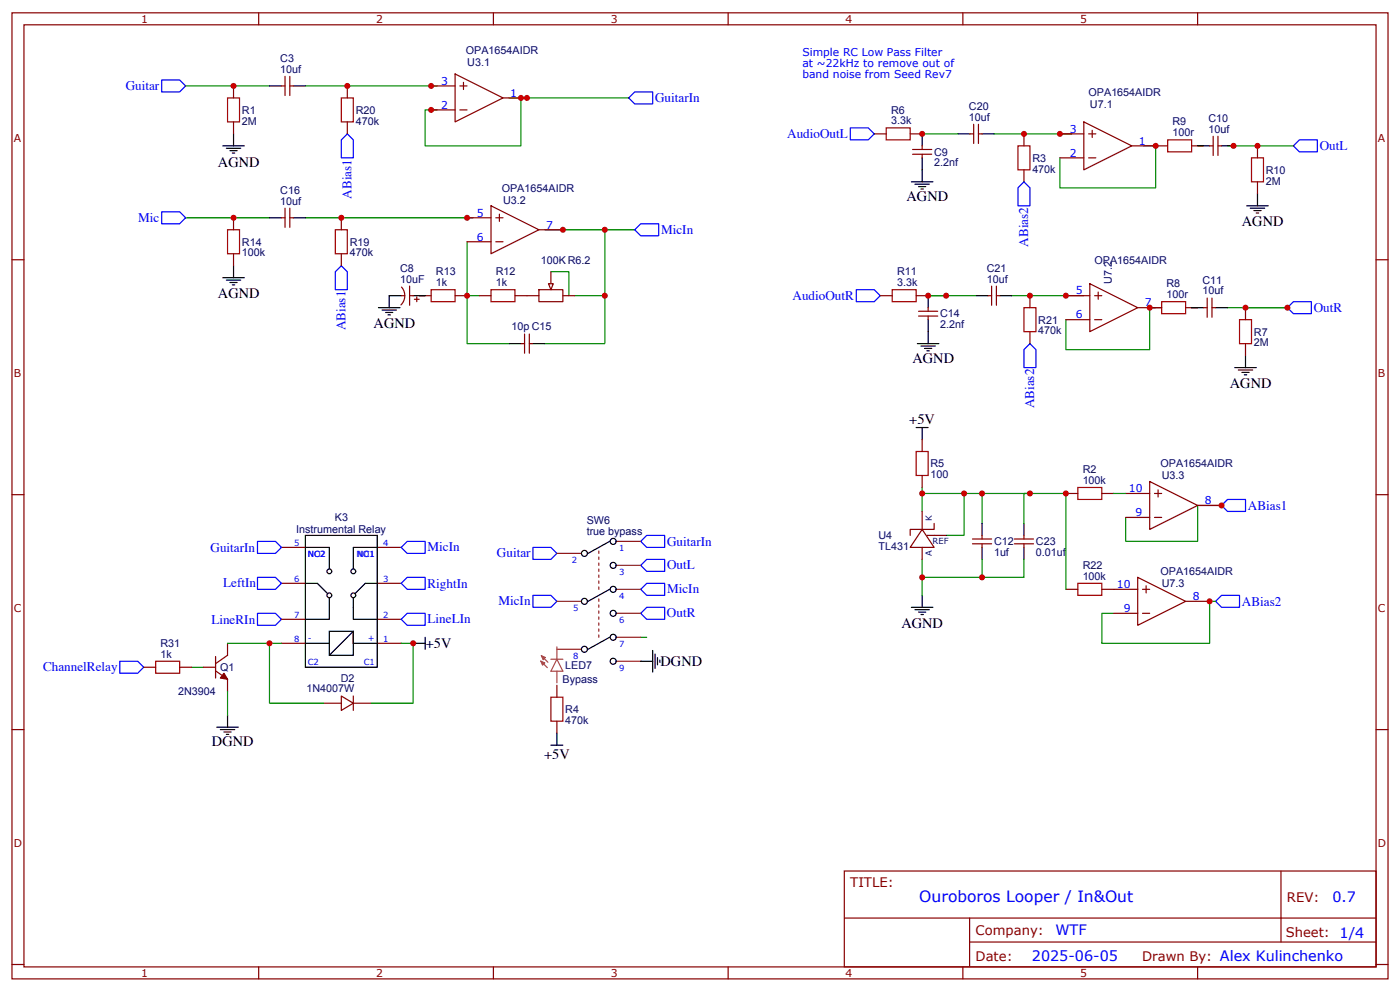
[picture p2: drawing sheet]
<svg xmlns="http://www.w3.org/2000/svg" width="412mm" height="292mm" viewBox="0 0 412 292" stroke-linecap="round" stroke-linejoin="round" font-family="sans-serif">
<g fill="none" stroke="#870000" stroke-width=".35">
<path d="M3.5 3.8h405.4v284.3h-405.4zM7.1 7.3h398.2v277.3h-398.2zM76.2 3.8v3.5M145.3 3.8v3.5M214.5 3.8v3.5M283.6 3.8v3.5M352.8 3.8v3.5M68.8 25.3v3.5M68.8 35.9v3.5M82.9 25.3h1.1M84 22.5v5.6M85.4 22.5v5.6"/>
<path d="M85.4 25.3h1M257.5 39.4h3.6M268.1 39.4h3.5M268.8 44h5.7M268.8 45.4h5.7M271.6 42.9v1.1M271.6 45.4v1.1M340.4 42.9h3.6M351 42.9h3.5M370.4 42.9v3.6M370.4 53.5v3.5M3.5 76.4h3.6"/>
<path d="M162.3 80v3.5M405.3 76.4h3.6M141.1 87h3.5M151.7 87h7M158.7 85.3h7.1v3.5h-7.1zM165.8 87h3.5M259.3 87h3.5M269.9 87h3.5M270.6 91.6h5.6M270.6 93h5.6M273.4 90.6v1M273.4 93v1.1"/>
<path d="M338.7 90.6h3.5M349.2 90.6h3.6M366.9 90.6v3.5M366.9 101.1v3.6M3.5 145.6h3.6M405.3 145.6h3.6M3.5 214.7h3.6M405.3 214.7h3.6M248.7 256.4h156.6v28.2h-156.6zM377.3 256.4v20.9M248.7 270.2h156.5M285.6 277.3h119.6"/>
<path d="M285.6 270.2v14.1M3.5 283.9h3.6M76.2 284.6v3.5M145.3 284.6v3.5M214.5 284.6v3.5M283.6 284.6v3.5M352.8 284.6v3.5M405.3 283.9h3.6"/>
</g>
<g fill="none" stroke="#00f" stroke-width=".35">
<path d="M47.6 23.5h5.3l1.8 1.8-1.8 1.8h-5.3zM102.3 39.4l1.8 1.8v5.3h-3.6v-5.3zM185.2 28.8l1.8-1.7h5.3v3.5h-5.3zM250.5 37.6h5.3l1.7 1.8-1.7 1.8h-5.3zM299.9 55.3l1.7-1.8 1.8 1.8v5.3h-3.5zM381 42.9l1.8-1.7h5.3v3.5h-5.3zM47.6 62.3h5.3l1.8 1.8-1.8 1.8h-5.3zM100.5 78.2l1.8 1.8v5.3h-3.5v-5.3zM187 67.6l1.7-1.7h5.3v3.5h-5.3zM252.2 85.3h5.3l1.8 1.7-1.8 1.8h-5.3zM381 88.8h5.3v3.5h-5.3l-1.8-1.7zM303.4 101.1l1.8 1.8v5.3h-3.6v-5.3z"/>
<path d="M359.8 148.8l1.8-1.8h5.3v3.5h-5.3zM358.1 177l1.7-1.8h5.3v3.6h-5.3z"/>
</g>
<g fill="none" stroke="#008700" stroke-width=".35">
<path d="M54.7 25.3h24.7M90 25.3h38.8M149.9 28.8h3.6v14.1h-28.3v-10.6h3.6M153.5 28.8h31.7M271.6 39.4h10.6M292.8 39.4h22.9M336.9 42.9h3.5v12.4h-28.2v-8.8M361.6 42.9h19.4M54.7 64.1h24.7M90 64.1h49.3M137.6 71.2v15.8M160.5 67.6h17.7v19.4h-8.9"/>
<path d="M162.3 80h5.3v7M178.2 67.6h8.8M137.6 87v14.1h12.3M137.6 87h3.5M178.2 87v14.1h-17.7M273.4 87h14.1M298.1 87h21.2M340.4 90.6h-1.7v12.3h-24.7v-8.8M351 90.6h1.8M361.6 90.6h17.6M271.6 145.2h17.7v8.9M271.6 143.5v7"/>
<path d="M284 145.2v12.4h-5.3M359.8 148.8h-7v10.5h-21.2v-7M271.6 164.6v10.6M289.3 164.6v5.3h-17.7M358.1 177h-1.8v12.3h-31.7v-8.8h3.5"/>
</g>
<g fill="none" stroke="#000" stroke-width=".35">
<path d="M68.8 39.4v3.5M79.4 25.3h3.5M86.4 25.3h3.6M271.6 39.4v3.5M65.6 42.9h6.4M66.7 43.6h4.2M67.7 44.3h2.1M68.4 45h.7M268.5 53.5h6.3M269.5 54.2h4.3M270.6 54.9h2.1M271.3 55.6h.7"/>
<path d="M271.6 46.5v7M370.4 57v3.6M68.8 78.2v3.5M367.2 60.6h6.4M368.3 61.3h4.2M369.4 62h2.1M370.1 62.7h.7M65.6 81.7h6.4M66.7 82.4h4.2M67.7 83.1h2.1M68.4 83.9h.7M111.5 90.6h6.3"/>
<path d="M112.5 91.3h4.3M113.6 92h2.1M114.3 92.7h.7M114.7 87v3.6M273.4 87v3.6M273.4 94.1v7M270.2 101.1h6.4M271.3 101.8h4.2M272.3 102.6h2.2M273 103.3h.8M363.7 108.2h6.4M364.8 108.9h4.2"/>
<path d="M365.8 109.6h2.1M366.5 110.3h.7M366.9 104.7v3.5M269.9 125.8h3.5M271.6 125.8v3.6M268.5 178.8h6.3M269.5 179.5h4.3M271.6 175.2v3.6M270.6 180.2h2.1M271.3 180.9h.7"/>
</g>
<path d="M67 28.8h3.6v7.1h-3.6zM261.1 37.6h7v3.6h-7zM344 41.2h7v3.5h-7zM368.7 46.5h3.5v7h-3.5zM144.6 85.3h7.1v3.5h-7.1zM262.8 85.3h7.1v3.5h-7.1zM342.2 88.8h7v3.5h-7zM365.1 94.1h3.6v7h-3.6z" fill="none" stroke="#a10000" stroke-width=".35"/>
<path d="M161.6 83.5h1.4l-.7 1.8z" fill="#efefef" stroke="#870000" stroke-width=".35"/>
<g fill="none" stroke="#870000" stroke-width=".35">
<path d="M102.3 25.3v3.5M102.3 35.9v3.5M127 32.3h7.1M127 25.3h7.1M134.1 21.8l14.1 7-14.1 7.1zM135.5 32.3h2.1M135.5 25.3h2.1M136.5 24.2v2.2M148.2 28.8h7M285.8 39.4h1M286.8 36.6v5.6M288.2 36.6v5.6"/>
<path d="M288.2 39.4h1.1M301.6 39.4v3.5M312.2 39.4h7.1M319.3 35.9l14.1 7-14.1 7.1zM320.7 39.4h2.1M321.7 38.3v2.2M301.6 50v3.5M312.2 46.5h7.1M320.7 46.5h2.1M333.4 42.9h7M356.3 42.9h1.1M357.4 40.1v5.7"/>
<path d="M358.8 40.1v5.7M358.8 42.9h1M68.8 64.1v3.5M68.8 74.7v3.5M82.9 64.1h1.1M84 61.3v5.6M85.4 61.3v5.6M85.4 64.1h1M100.5 64.1v3.5M100.5 74.7v3.5M137.6 64.1h7M137.6 71.2h7"/>
<path d="M144.6 60.6l14.1 7-14.1 7.1zM146 64.1h2.2M146 71.2h2.2M147.1 63v2.2M158.7 67.6h7.1M118.2 87h1M118.3 84.5a3.8 3.8 0 0 1-.2 5.2M120.6 87h1.1M120.6 84.2v5.7M122.1 88.1h1.4M122.8 87.4v1.4M123.5 87h3.5"/>
<path d="M134.1 87h3.5M154.5 98.3v5.7M155.9 98.3v5.7M291 87h1.1M292.1 84.2v5.7M293.5 87h1.1M293.5 84.2v5.7M303.4 87v3.6M303.4 97.6v3.5M314 87h7M314 94.1h7M321 83.5l14.1 7.1-14.1 7z"/>
<path d="M322.4 87h2.2M322.4 94.1h2.2M323.5 86v2.1M335.1 90.6h7.1M354.5 90.6h1.1M355.6 87.7v5.7M357 87.7v5.7M357 90.6h1.1M153.5 101.1h1M155.9 101.1h1.1M271.6 129.4v3.5M271.6 139.9v3.6"/>
<path d="M271.6 155.8l3.6 5.3h-7.1zM271.6 150.5v5.3M273 157.6h5.7M275.2 154.1v1.7h-7.1v1.8M286.5 158.6h5.6M289.3 157.6v1M298.8 158.6h5.6M301.6 157.6v1M314 145.2h3.5M324.6 145.2h3.5M331.6 152.3h7.1M331.6 145.2h7.1"/>
<path d="M338.7 141.7l14.1 7.1-14.1 7zM340.1 152.3h2.1M340.1 145.2h2.1M341.1 144.2v2.1M352.8 148.8h7M82.9 171.7h7.1M82.9 161.1h7.1M111.1 171.7h7.1M111.1 161.1h7.1M271.6 161.1v3.5M286.5 160.1h5.6M289.3 160.1v1"/>
<path d="M298.8 160.1h5.6M301.6 160.1v1M314 173.5h3.5M324.6 173.5h10.5M335.1 169.9l14.1 7.1-14.1 7zM336.5 173.5h2.2M337.6 172.4v2.1M349.2 177h7.1M42.3 196.4h3.6M52.9 196.4h3.5M60 196.4h3.5M63.5 193.2v6.4"/>
<path d="M63.5 197.4l3.5 2.5v3.5M67 189.3v3.6l-3.5 2.4M82.9 189.3h7.1M82.9 182.3h7.1M111.1 189.3h7.1M111.1 182.3h7.1M328.1 180.5h7M336.5 180.5h2.2"/>
</g>
<g fill="none" stroke="#000" stroke-width=".35">
<path d="M282.2 39.4h3.6M289.3 39.4h3.5M352.8 42.9h3.5M359.8 42.9h3.6M79.4 64.1h3.5M86.4 64.1h3.6M114.7 87h3.5M121.7 87h3.5M287.5 87h3.5M294.6 87h3.5M351 90.6h3.5M358.1 90.6h3.5"/>
<path d="M149.9 101.1h3.6M157 101.1h3.5M90 157.6h21.1v38.8h-21.1zM179.6 159.3l-6.4 3.6M289.3 154.1v3.5M301.6 154.1v3.5M104.1 178.8v3.5h7M107.6 171.7l-3.5 3.5M111.1 161.1h-7v7.1M179.6 173.5l-6.4 3.5M289.3 161.1v3.5M301.6 161.1v3.5"/>
<path d="M90 189.3h7M97 185.8h7.1v7.1h-7.1zM111.1 189.3h-7v-3.5l-7.1 7.1M121.7 189.3h3.5M125.2 187.6v3.5M179.6 187.6l-6.4 3.5M63.9 214h6.3M64.9 214.7h4.2M66 215.4h2.1M66.7 216.1h.7M67 210.5v3.5"/>
<circle cx="180.6" cy="159.3" r=".88"/>
<circle cx="172.2" cy="177" r=".88"/>
<circle cx="172.2" cy="162.9" r=".88"/>
<circle cx="180.6" cy="166.4" r=".88"/>
<circle cx="180.6" cy="173.5" r=".88"/>
<circle cx="172.2" cy="191.1" r=".88"/>
<circle cx="180.6" cy="194.6" r=".88"/>
<circle cx="180.6" cy="187.6" r=".88"/>
<circle cx="180.6" cy="180.5" r=".88"/>
</g>
<path d="M100.5 28.8h3.6v7.1h-3.6zM299.9 42.9h3.5v7.1h-3.5zM67 67.6h3.6v7.1h-3.6zM98.8 67.6h3.5v7.1h-3.5zM127 85.3h7.1v3.5h-7.1zM301.6 90.6h3.6v7h-3.6zM269.9 132.9h3.5v7h-3.5zM317.5 143.5h7.1v3.5h-7.1zM317.5 171.7h7.1v3.5h-7.1zM45.9 194.6h7v3.6h-7z" fill="none" stroke="#a10000" stroke-width=".35"/>
<path d="M289.3 145.2h24.7v28.3M303.4 145.2h-1.8v8.9M328.1 145.2h3.5M301.6 164.6v5.3h-12.3M56.4 196.4h3.6M188.7 187.6h1.8" fill="none" stroke="#008700" stroke-width=".35"/>
<path d="M188.7 159.3l1.8-1.7h5.3v3.5h-5.3zM157 175.2h5.3l1.7 1.8-1.7 1.8h-5.3zM157 161.1h5.3l1.7 1.8-1.7 1.7h-5.3zM188.7 166.4l1.8-1.8h5.3v3.6h-5.3zM188.7 173.5l1.8-1.8h5.3v3.5h-5.3zM35.3 194.6h5.3l1.7 1.8-1.7 1.8h-5.3zM75.8 180.5h5.3l1.8 1.8-1.8 1.7h-5.3zM188.7 180.5l1.8-1.7h5.3v3.5h-5.3z" fill="none" stroke="#00f" stroke-width=".35"/>
<g fill="none" stroke="#8c2424" stroke-width=".35">
<path d="M181.7 159.3h7M164 162.9h7.1M164 177h7.1M176.4 167.5v.7M176.4 162.2v.7M176.4 163.9v.7M176.4 165.7v.7M176.4 169.2v.7M176.4 171v.7M176.4 172.8v.7M176.4 176.3v.7M176.4 178v.8"/>
<path d="M176.4 179.8v.7M181.7 166.4h7M181.7 173.5h7M164 191.1h7.1M176.4 181.6v.7M176.4 183.3v.7M176.4 185.1v.7M176.4 186.9v.7M181.7 180.5h7M181.7 187.6h7M181.7 194.6h7"/>
</g>
<path d="M66 198.2l1 1.7-2.1-.3z" fill="#870000" stroke="#870000" stroke-width=".35"/>
<circle cx="104.1" cy="168.2" r=".71" fill="#fff" stroke="#000" stroke-width=".35"/>
<path d="M104.1 175.2v3.6" fill="none" stroke="#000" stroke-width=".35"/>
<circle cx="104.1" cy="175.2" r=".71" fill="#fff" stroke="#000" stroke-width=".35"/>
<path d="M90 161.1h7v7.1M93.5 171.7l3.5 3.5M97 178.8v3.5h-7" fill="none" stroke="#000" stroke-width=".35"/>
<circle cx="97" cy="168.2" r=".71" fill="#fff" stroke="#000" stroke-width=".35"/>
<path d="M97 175.2v3.6" fill="none" stroke="#000" stroke-width=".35"/>
<circle cx="97" cy="175.2" r=".71" fill="#fff" stroke="#000" stroke-width=".35"/>
<path d="M90 171.7h3.5M107.6 171.7h3.5M188.7 194.6h3.6M192.3 191.5v6.3M193 192.5v4.2M193.7 193.6v2.1M194.4 194.3v.7M162.3 219.3h3.5M164 215.8v3.5" fill="none" stroke="#000" stroke-width=".35"/>
<path d="M75.8 159.3h5.3l1.8 1.8-1.8 1.8h-5.3zM75.8 169.9h5.3l1.8 1.8-1.8 1.8h-5.3zM118.2 161.1l1.7-1.8h5.3v3.6h-5.3zM118.2 171.7l1.7-1.8h5.3v3.6h-5.3zM118.2 182.3l1.7-1.8h5.3v3.5h-5.3z" fill="none" stroke="#00f" stroke-width=".35"/>
<path d="M159.3 194.6l1.9 1.9M159.5 193l1.9 1.9M162.3 194h3.5M164 194l1.8 3.6h-3.5zM164 190.4v3.5M164 197.5v3.5" fill="none" stroke="#a64a4a" stroke-width=".35"/>
<g fill="#a64a4a" stroke="#a64a4a" stroke-width=".29">
<path d="M159.3 194.6l1.2 .5-.7 .7z"/>
<path d="M159.5 193l1.2 .5-.7 .7z"/>
</g>
<path d="M162.3 205.2h3.5v7.1h-3.5z" fill="none" stroke="#a10000" stroke-width=".35"/>
<path d="M95.2 207h5.3M100.5 204.9l3.6 2.1-3.6 2.1zM104.1 207h5.3M104.1 204.9v4.2M164 201.7v3.5M164 212.3v3.5" fill="none" stroke="#870000" stroke-width=".35"/>
<path d="M67 189.3h15.9M79.4 189.3v17.7h15.8M118.2 189.3h3.5v17.7h-12.3M67 203.4v7.1" fill="none" stroke="#008700" stroke-width=".35"/>
<g fill="#c00">
<circle cx="68.8" cy="25.3" r=".88"/>
<circle cx="273.4" cy="87" r=".88"/>
<circle cx="178.2" cy="67.6" r=".88"/>
<circle cx="178.2" cy="87" r=".88"/>
<circle cx="68.8" cy="64.1" r=".88"/>
<circle cx="102.3" cy="25.3" r=".88"/>
<circle cx="153.5" cy="28.8" r=".88"/>
<circle cx="100.5" cy="64.1" r=".88"/>
<circle cx="370.4" cy="42.9" r=".88"/>
<circle cx="363.4" cy="42.9" r=".88"/>
<circle cx="278.7" cy="87" r=".88"/>
<circle cx="271.6" cy="39.4" r=".88"/>
<circle cx="271.6" cy="145.2" r=".88"/>
<circle cx="284" cy="145.2" r=".88"/>
<circle cx="271.6" cy="169.9" r=".88"/>
<circle cx="338.7" cy="90.6" r=".88"/>
<circle cx="301.6" cy="39.4" r=".88"/>
<circle cx="303.4" cy="87" r=".88"/>
<circle cx="340.4" cy="42.9" r=".88"/>
<circle cx="379.2" cy="90.6" r=".88"/>
<circle cx="366.9" cy="90.6" r=".88"/>
<circle cx="155.2" cy="28.8" r=".88"/>
<circle cx="127" cy="25.3" r=".88"/>
<circle cx="127" cy="32.3" r=".88"/>
<circle cx="137.6" cy="64.1" r=".88"/>
<circle cx="165.8" cy="67.6" r=".88"/>
<circle cx="137.6" cy="87" r=".88"/>
<circle cx="359.8" cy="148.8" r=".88"/>
<circle cx="356.3" cy="177" r=".88"/>
<circle cx="312.2" cy="39.4" r=".88"/>
<circle cx="314" cy="87" r=".88"/>
<circle cx="289.3" cy="145.2" r=".88"/>
<circle cx="303.4" cy="145.2" r=".88"/>
<circle cx="289.3" cy="169.9" r=".88"/>
<circle cx="314" cy="145.2" r=".88"/>
<circle cx="121.7" cy="189.3" r=".88"/>
<circle cx="79.4" cy="189.3" r=".88"/>
</g>
<text font-size="4.6" fill="#00f" x="270.8" y="265.4">Ouroboros Looper / In&amp;Out</text>
<g font-size="4.2">
<text x="64.2" y="49">AGND</text>
<text x="267.1" y="59.2">AGND</text>
<text x="365.8" y="66.7">AGND</text>
<text x="64.2" y="87.8">AGND</text>
<text x="110.1" y="96.6">AGND</text>
<text x="268.8" y="106.8">AGND</text>
<text x="362.3" y="114.3">AGND</text>
<text x="267.9" y="124.8">+5V</text>
<text x="265.5" y="184.9">AGND</text>
<text x="125.4" y="190.7">+5V</text>
<text x="194.6" y="196">DGND</text>
<text x="62.4" y="219.7">DGND</text>
<text x="160.3" y="223.4">+5V</text>
</g>
<g font-size="4.2" fill="#00f">
<text x="392.5" y="265.6">0.7</text>
<text x="310.9" y="275.2">WTF</text>
<text x="304" y="283">2025-06-05</text>
</g>
<g font-size="3.9" fill="#00f">
<text x="37" y="26.5">Guitar</text>
<text x="193" y="30.1">GuitarIn</text>
<text x="231.9" y="40.7">AudioOutL</text>
<text x="388.8" y="44.1">OutL</text>
<text x="103.6" y="58.5" transform="rotate(-90 103.6 58.5)">ABias1</text>
<text x="40.7" y="65.3">Mic</text>
<text x="194.7" y="68.9">MicIn</text>
<text x="302.9" y="72.6" transform="rotate(-90 302.9 72.6)">ABias2</text>
<text x="233.4" y="88.3">AudioOutR</text>
<text x="387" y="91.8">OutR</text>
<text x="101.8" y="97.3" transform="rotate(-90 101.8 97.3)">ABias1</text>
<text x="304.7" y="120.2" transform="rotate(-90 304.7 120.2)">ABias2</text>
<text x="367.6" y="150.1">ABias1</text>
<text x="196.5" y="160.6">GuitarIn</text>
<text x="62" y="162.4">GuitarIn</text>
<text x="125.9" y="162.3">MicIn</text>
<text x="146.4" y="164">Guitar</text>
<text x="196.5" y="167.6">OutL</text>
<text x="65.7" y="172.9">LeftIn</text>
<text x="125.9" y="173">RightIn</text>
<text x="146.8" y="178.2">MicIn</text>
<text x="196.5" y="174.6">MicIn</text>
<text x="365.8" y="178.3">ABias2</text>
<text x="62.3" y="183.5">LineRIn</text>
<text x="125.9" y="183.4">LineLIn</text>
<text x="196.5" y="181.7">OutR</text>
<text x="12.7" y="197.6">ChannelRelay</text>
</g>
<g font-size="3.9" fill="#800">
<text x="250.5" y="260.9">TITLE:</text>
<text x="379.1" y="265.6">REV:</text>
<text x="287.4" y="275.1">Company:</text>
<text x="378.7" y="275.8">Sheet: 1/4</text>
<text x="287.4" y="282.8">Date:</text>
<text x="336.4" y="282.9">Drawn By: Alex Kulinchenko</text>
</g>
<g font-size="3.2" fill="#800">
<text x="41.6" y="6.8">1</text>
<text x="110.8" y="6.8">2</text>
<text x="179.9" y="6.8">3</text>
<text x="249.1" y="6.8">4</text>
<text x="318.2" y="6.8">5</text>
<text x="4.1" y="41.9">A</text>
<text x="405.9" y="41.9">A</text>
<text x="4.1" y="111">B</text>
<text x="405.9" y="111">B</text>
<text x="4.1" y="180.2">C</text>
<text x="405.9" y="180.2">C</text>
<text x="4.1" y="249.3">D</text>
<text x="405.9" y="249.3">D</text>
<text x="41.6" y="287.6">1</text>
<text x="110.8" y="287.6">2</text>
<text x="179.9" y="287.6">3</text>
<text x="249.1" y="287.6">4</text>
<text x="318.2" y="287.6">5</text>
</g>
<g font-size="3.2" fill="#000080">
<text x="137.2" y="15.9">OPA1654AIDR</text>
<text x="82.6" y="21.4">10uf</text>
<text x="82.6" y="18.2">C3</text>
<text x="137.6" y="19.4">U3.1</text>
<text x="320.7" y="28.2">OPA1654AIDR</text>
<text x="71.3" y="33.5">R1</text>
<text x="104.8" y="33.5">R20</text>
<text x="262.5" y="33.4">R6</text>
<text x="285.4" y="35.5">10uf</text>
<text x="285.4" y="32.3">C20</text>
<text x="321.1" y="31.8">U7.1</text>
<text x="356" y="35.9">C10</text>
<text x="71.3" y="36.7">2M</text>
<text x="104.8" y="36.7">470k</text>
<text x="262.5" y="36.6">3.3k</text>
<text x="345.4" y="40.1">100r</text>
<text x="345.4" y="36.9">R9</text>
<text x="356" y="39.1">10uf</text>
<text x="275.2" y="45.8">C9</text>
<text x="304.1" y="47.6">R3</text>
<text x="275.2" y="49">2.2nf</text>
<text x="304.1" y="50.8">470k</text>
<text x="372.9" y="51.1">R10</text>
<text x="82.6" y="57">C16</text>
<text x="147.8" y="56.5">OPA1654AIDR</text>
<text x="148.2" y="60">U3.2</text>
<text x="372.9" y="54.3">2M</text>
<text x="82.6" y="60.2">10uf</text>
<text x="71.3" y="75.5">100k</text>
<text x="71.3" y="72.3">R14</text>
<text x="103" y="75.5">470k</text>
<text x="103" y="72.3">R19</text>
<text x="159.3" y="77.6">100KR6.2</text>
<text x="322.4" y="77.6">OPA1654AIDR</text>
<text x="117.8" y="83.1">10uF</text>
<text x="117.8" y="80.1">C8</text>
<text x="128.4" y="81">R13</text>
<text x="146.1" y="81">R12</text>
<text x="264.2" y="81">R11</text>
<text x="290.7" y="83.1">10uf</text>
<text x="290.7" y="80">C21</text>
<text x="327.5" y="83.5" transform="rotate(-90 327.5 83.5)">U7.2</text>
<text x="354.2" y="83.5">C11</text>
<text x="128.4" y="84.2">1k</text>
<text x="146.1" y="84.2">1k</text>
<text x="264.2" y="84.2">3.3k</text>
<text x="343.6" y="87.7">100r</text>
<text x="343.6" y="84.6">R8</text>
<text x="354.2" y="86.7">10uf</text>
<text x="276.9" y="93.4">C14</text>
<text x="305.9" y="95.2">R21</text>
<text x="150.7" y="97">10p C15</text>
<text x="276.9" y="96.6">2.2nf</text>
<text x="305.9" y="98.4">470k</text>
<text x="369.4" y="101.9">2M</text>
<text x="369.4" y="98.8">R7</text>
<text x="274.1" y="137.6">R5</text>
<text x="341.8" y="137.6">OPA1654AIDR</text>
<text x="274.1" y="140.7">100</text>
<text x="318.9" y="142.4">100k</text>
<text x="318.9" y="139.2">R2</text>
<text x="342.2" y="141.1">U3.3</text>
<text x="98.7" y="153.3">K3</text>
<text x="172.8" y="154.3">SW6</text>
<text x="87.3" y="156.9">Instrumental Relay</text>
<text x="172.8" y="157.4">true bypass</text>
<text x="258.8" y="161.8">TL431</text>
<text x="258.8" y="158.8">U4</text>
<text x="292.8" y="160.5">C12</text>
<text x="305.2" y="160.5">C23</text>
<text x="292.8" y="163.6">1uf</text>
<text x="305.2" y="163.6">0.01uf</text>
<text x="318.9" y="167.5">R22</text>
<text x="318.9" y="170.6">100k</text>
<text x="341.8" y="169.3">OPA1654AIDR</text>
<text x="342.2" y="172.9">U7.3</text>
<text x="47.3" y="190.4">R31</text>
<text x="47.3" y="193.6">1k</text>
<text x="64.8" y="197.5">Q1</text>
<text x="166.5" y="197">LED7</text>
<text x="90.3" y="203.8">1N4007W</text>
<text x="100.4" y="200.6">D2</text>
<text x="165.7" y="201.1">Bypass</text>
<text x="52.4" y="204.6">2N3904</text>
<text x="166.5" y="209.9">R4</text>
<text x="166.5" y="213.1">470k</text>
</g>
<g font-size="3.2" fill="#00f">
<text x="236.4" y="16.5">Simple RC Low Pass Filter</text>
<text x="236.4" y="19.6">at ~22kHz to remove out of</text>
<text x="236.4" y="22.8">band noise from Seed Rev7</text>
<text x="129.9" y="24.9">3</text>
<text x="150.3" y="28.5">1</text>
<text x="129.9" y="32">2</text>
<text x="315.1" y="39.1">3</text>
<text x="315.1" y="46.1">2</text>
<text x="335.5" y="42.6">1</text>
<text x="140.5" y="63.7">5</text>
<text x="140.5" y="70.8">6</text>
<text x="160.9" y="67.3">7</text>
<text x="316.9" y="86.7">5</text>
<text x="316.9" y="93.7">6</text>
<text x="337.3" y="90.2">7</text>
<text x="332.5" y="144.9">10</text>
<text x="354.9" y="148.4">8</text>
<text x="334.5" y="151.9">9</text>
<text x="329" y="173.1">10</text>
<text x="351.4" y="176.6">8</text>
<text x="331" y="180.2">9</text>
</g>
<g font-size="2.5" fill="#000080">
<text x="274.5" y="153.3" transform="rotate(-90 274.5 153.3)">K</text>
<text x="274.7" y="160.1">REF</text>
<text x="274.5" y="163.6" transform="rotate(-90 274.5 163.6)">A</text>
</g>
<g font-size="2.5" fill="#00f">
<text x="86.6" y="160.8">5</text>
<text x="112.9" y="160.8">4</text>
<text x="90.7" y="163.9">NC2</text>
<text x="90.7" y="163.9">NO2</text>
<text x="105.1" y="163.9">NO1</text>
<text x="105.3" y="163.9">NC1</text>
<text x="168.5" y="165.7">2</text>
<text x="182.4" y="162.2">1</text>
<text x="86.6" y="171.3">6</text>
<text x="112.9" y="171.3">3</text>
<text x="182.4" y="169.2">3</text>
<text x="168.8" y="179.8">5</text>
<text x="182.4" y="176.3">4</text>
<text x="86.6" y="181.9">7</text>
<text x="112.9" y="181.9">2</text>
<text x="182.4" y="183.3">6</text>
<text x="86.6" y="189">8</text>
<text x="90.7" y="188.6">-</text>
<text x="108.4" y="188.6">+</text>
<text x="112.9" y="189">1</text>
<text x="182.4" y="190.4">7</text>
<text x="90.7" y="195.7">C2</text>
<text x="107.1" y="195.7">C1</text>
<text x="168.8" y="193.9">8</text>
<text x="182.4" y="197.4">9</text>
</g>
</svg>
